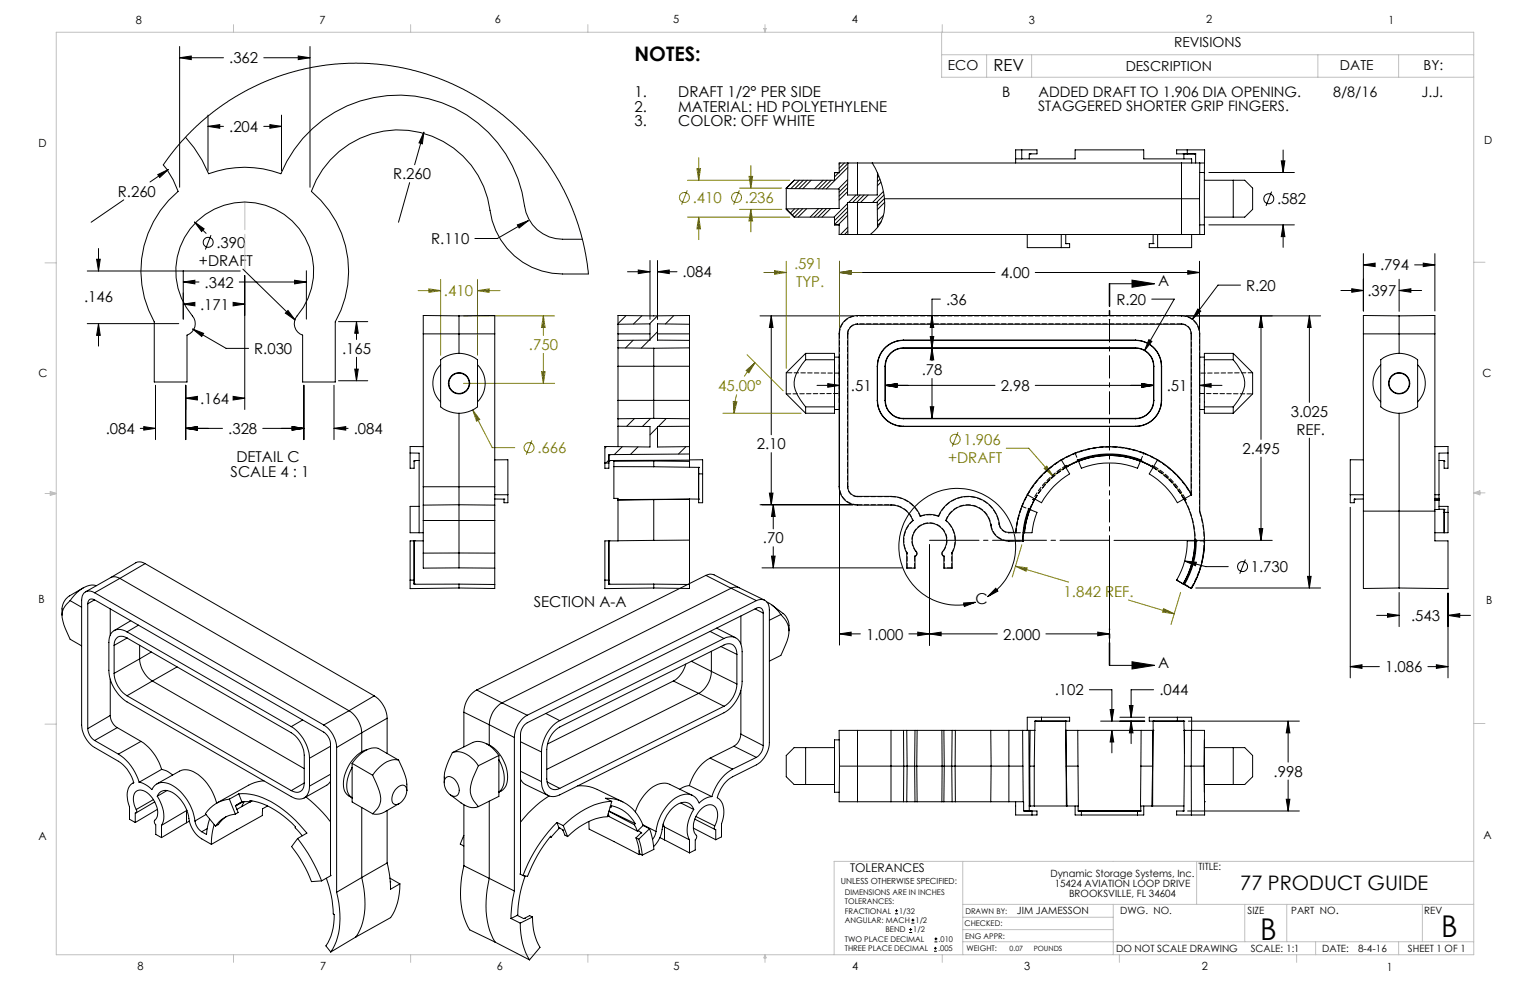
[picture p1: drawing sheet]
<svg xmlns="http://www.w3.org/2000/svg" width="432mm" height="279mm" viewBox="0 0 432 279" stroke-linecap="round" stroke-linejoin="round" font-family="sans-serif">
<g fill="none" stroke="#808000" stroke-width=".28">
<path d="M194 53.7l-1.6 4M194 50.9h28.9M196.7 47.6h1l-.5 3.3zM197.2 44.5v6.4M208.7 53.7l-1.7 4M208.7 53.1h11.9M208.7 59.1h11.9M211.4 49.8h1l-.5 3.3zM211.9 59.1l.5 3.3h-1zM211.9 46.7v6.4M211.9 59.1v6.3M124.4 78.8v21.5"/>
<path d="M134.8 78.8v21.5M194 61.3h28.9M197.2 61.3l.5 3.3h-1zM197.2 61.3v6.3M215.5 76.9h6.4M218.6 76.4l3.3 .5-3.3 .5zM221.9 73.7v30.2M236.9 76.9l3.3-.5v1zM236.9 73.7v19.3M236.9 76.9h6.4M118 82h6.4M121 81.5l3.4 .5-3.4 .5z"/>
<path d="M130.8 89.1h25.7M134.8 82l3.2-.5v1zM134.8 82h6.3M153.4 89.1l.4 3.3h-1zM153.4 89.1v5.6M153.4 99.7v8.5M130.8 108.2h25.7M133.4 115.7l2 2.7-.9 .5zM133.4 115.7l5.5 10.6h6.4M152.8 104.9h1l-.4 3.3zM204 116.6h22.1M206.9 113.3l1.1 .1-.8 3.2z"/>
<path d="M207.9 111.3l-.5 2.6-.2 2.7M210.6 104.6l2.5-2.2-1.8 2.8zM210.9 100.1l10.1 10.2M213.1 102.4l-1.6 1.8-1.5 2.1M150.1 124.3l-1.6 4M270.4 122l-1.7 4M284 126.5h6.3l6.9 7.9M294.7 132.2l.7-.6 1.8 2.8zM295 136.6a24.2 24.2 0 0 1 38.7 3.4M286.6 159.8l3.3 .5-.3 .9zM286.6 159.8l15 4.5M288.4 153.7l-2.7 9.1"/>
<path d="M318.5 169.3l12.9 3.9M328.4 171.8l3 1.4-3.3-.4zM333.2 167.2l-2.7 9"/>
<circle cx="193.1" cy="55.7" r="1.41"/>
<circle cx="207.9" cy="55.7" r="1.41"/>
<circle cx="149.3" cy="126.3" r="1.4"/>
<circle cx="269.6" cy="124" r="1.4"/>
</g>
<g fill="none" stroke="#000" stroke-width=".28">
<path d="M50.7 16.3l3.3-.5v1zM50.7 13.1v39.7M50.7 16.3h12.4M74.4 16.3h13.1M84.2 15.8l3.3 .5-3.3 .5zM87.5 13.1v39.7M58.7 35.7l3.3-.5v1zM58.7 32.5v15.7M58.7 35.7h4.4M74.4 35.7h5M76.2 35.2l3.2 .5-3.2 .5zM79.4 32.5v15.7"/>
<path d="M119.6 37.3l-.4 3.3-.9-.3zM119.6 37.3l-2.6 9.2M34.9 56.4l-9.2 6.3M44.5 49.3l3-1.5-2.4 2.3zM47.5 47.8l-5.2 3.6M115.6 51.5l-3.1 11.2M341.2 48.7h24.1M358.9 54.1l-1.6 4M361.6 45.4h1l-.5 3.3zM362.1 42.3v6.4M24.6 76.5h43.2M27.3 73.2h1l-.5 3.3z"/>
<path d="M27.8 70.1v6.4M51.7 79.6l3.3-.5v1zM51.7 76.4v13.7M51.7 79.6h4.5M54.9 62.7l2.7 1.9-.7 .7zM54.9 62.7l3.3 3.2M59.5 66.4l-1.5 4M67.5 79.6h19M68.5 76l14.8 14.3M69.1 77.8v37.8M83.1 79.1l3.4 .5-3.4 .5zM86.5 76.4v13.7"/>
<path d="M146 63.5l3.1-1.2-2.6 2zM149.1 62.3l-8.7 5h-6.4M177.1 76.7h6.3M180.1 76.2l3.3 .5-3.3 .5zM183.4 73.5v16.6M185.6 76.7l3.3-.5v1zM185.6 73.5v16.6M185.6 76.7h5.5M236.9 76.9l3.3-.5v1zM236.9 73.7v19.3M236.9 76.9h43.9M292.2 76.9h46.3"/>
<path d="M319.5 79.1l6.3 1-6.3 1zM335.2 76.4l3.3 .5-3.3 .5zM338.5 73.7v19.3M341.2 63.5h24.1M362.1 63.5l.5 3.3h-1zM362.1 63.5v6.3M384.8 74.8l3.3-.5v.9zM384.8 71.6v16.2M384.8 74.8h3.1M394.9 78.8v9.1M399.2 74.8h5.8M401.7 74.3l3.3 .5-3.3 .4z"/>
<path d="M405 71.6v16.2M24.6 91.3h25.8M27.8 91.3l.5 3.4h-1zM27.8 91.3v6.4M51.7 85.8l3.3-.5v1zM51.7 85.8h3.2M54.4 92.9l3.1 1.2-.6 .9zM54.4 92.9l9.4 5.4h6.4M65.8 85.3l3.3 .5-3.3 .5zM66.2 85.8h2.9M80.5 88.4l.8-.8 2 2.7zM95.5 90.8h8.3"/>
<path d="M100.6 90.8l.5 3.3h-1zM100.6 90.8v5M214.5 89.1h26.2M217.7 89.1l.5 3.3h-1.1zM217.7 89.1v33.6M262.5 95h1l-.5 3.3zM263 98.3l.5 3.3h-1zM263 89.1l.5 3.3h-1zM265.4 84.4h-2.4v17.4M313.1 80.1h12.7M324.2 95.8l.9 .5-2.1 2.7zM325 84.4h6.4l-8.4 14.6"/>
<path d="M334.7 89.1h38M338.1 87.2l.8 .6-2.4 2.3zM350.1 80.5h-6.4l-7.2 9.6M355.9 89.1l.5 3.3h-1zM355.9 89.1v34.9M369.5 89.1l.5 3.3h-1zM369.5 89.1v24.5M378.4 82h6.4M381.5 81.5l3.3 .5-3.3 .5zM394.9 82l3.3-.5v1zM394.9 82h6.3M43.9 108.7v15.4"/>
<path d="M52.4 112.4l3.3-.5v1zM52.4 108.7v15.4M52.4 112.4h2.5M65.8 111.9l3.3 .5-3.3 .5zM66.2 112.4h2.9M85.8 108.7v15.4M94.3 108.7v15.4M95.5 107.5h8.3M100.1 104.2h1l-.5 3.3zM100.6 100.8v6.7M230.6 108.8h6.3M233.6 108.3l3.3 .5-3.3 .5z"/>
<path d="M236.9 102.1v80M249.9 108.8l3.3-.5v1zM249.9 108.8h30.9M262.5 114.8h1l-.5 3.3zM263 106.8v11.3M292.2 108.8h33.3M322.3 108.3l3.2 .5-3.2 .5zM338.5 108.8l3.3-.5v1zM338.5 102.1v9.8M338.5 108.8h6.4M39.6 120.9h4.3M40.6 120.4l3.3 .5-3.3 .5z"/>
<path d="M52.4 120.9l3.3-.5v1zM52.4 120.9h10.4M74.2 120.9h11.6M82.4 120.4l3.4 .5-3.4 .5zM94.3 120.9l3.3-.5v1zM94.3 120.9h3.9M217.1 139.2h1.1l-.5 3.3zM217.7 127.7v14.8M355.9 129v23.5M369.5 123.6v42.3M214.5 142.5h26.2M217.7 157h1.1l-.6 3.3z"/>
<path d="M218.2 142.5l.6 3.3h-1.1zM218.2 142.5v6.8M218.2 154.3v6M262.3 153.8v28.3M313.1 153.9v28.2M314.4 152.5h44.7M334.3 158.3l3.3 .4-.2 1zM334.3 158.3l6 1.6h6.3M351.5 157.9l-1.6 4M355.4 149.2h1l-.5 3.3zM381.1 143.2v48.1M215.1 160.3h39.6"/>
<path d="M236.9 178.9l3.3-.5v1zM236.9 178.9h5.9M256.5 178.9h25M259 178.4l3.3 .5-3.3 .5zM262.3 178.9l3.3-.5v1zM272 170.2l3.3-.2-3.1 1.2zM278.7 168.4a16.5 16.5 0 0 0 .6-27.9 16.5 16.5 0 0 0-25.4 11.5 16.5 16.5 0 0 0 21.4 18M281 166l.6 .8-2.9 1.6zM295.2 178.9h17.9M309.8 178.4l3.3 .5-3.3 .5zM337.5 165.9h35.2M369 162.7h1l-.5 3.2z"/>
<path d="M388.5 173.7h6.4M391.6 173.2l3.3 .5-3.3 .5zM394.9 167.2v9.6M408.7 173.7l3.3-.5v1zM408.7 167.4v23.9M408.7 173.7h6.3M307.4 194.7h6.4v8.8M313.1 187.8h12.7M318.7 199.1h1.1l-.6 3.3zM319.5 186.8l6.3 1-6.3 1zM325.6 194.7h-6.4v7.7M381.1 188.1l3.3-.5v1z"/>
<path d="M381.1 188.1h8.2M403 188.1h5.7M405.4 187.6l3.3 .5-3.3 .5zM310.6 203.5h12.5M313.3 200.2h1l-.5 3.3zM313.8 206.1l.5 3.3h-1zM313.8 206.1v6.4M316.1 202.4h7M319.2 203.5l.6 3.3h-1.1zM319.2 203.5v6.4M335.4 203.5h31.3M363.5 203.5l.5 3.3h-1z"/>
<path d="M363.5 203.5v11.6M335.2 228.9h31.5M363 225.6h1l-.5 3.3zM363.5 220.1v8.8M252.6 257.9h.8M252.6 257h.8M253 256.6v.9M257.2 259.7h.9M257.6 259.3v.8M256.6 263.2h.8M256.6 262.3h.8M257 261.9v.8"/>
<path d="M257.2 260.5h.9M263.6 268.5h.8M263.6 267.6h.8M263.7 265.8h.8M263.7 265h.8M264 267.2v.8M264.1 264.5v.9"/>
<circle cx="358.1" cy="56.1" r="1.4"/>
<circle cx="58.8" cy="68.4" r="1.41"/>
<circle cx="350.7" cy="159.9" r="1.41"/>
</g>
<path d="M313.1 80v10.3M313.1 80v107.8M313.2 80v10.3M313.1 187.8v-10.3M313.2 187.8v-10.3" fill="none" stroke="#000" stroke-width=".28" stroke-dasharray="6.3 1.3 1.3 1.3"/>
<path d="M262.3 152.5h50.8" fill="none" stroke="#000" stroke-width=".28" stroke-dasharray="15.2 1.3 1.3 1.3" stroke-dashoffset="1.3"/>
<path d="M69.1 76.5v-19.5" fill="none" stroke="#c0c0c0" stroke-width=".28" stroke-dasharray="15.2 1.3 1.3 1.3" stroke-dashoffset="7.4"/>
<g fill="none" stroke="#c0c0c0" stroke-width=".28">
<path d="M15.9 9.1h400v260.4h-400zM65.9 6.9v2.2M115.9 6.9v2.2M165.9 6.9v2.2M215.6 8h.6l-.3 1.1zM215.7 8l.2 1.1M215.9 6.9v2.2M216 8l-.1 1.1M265.7 9.1v12.7h150.2M265.7 15.5h150.2M265.9 6.9v2.2M278.4 15.5v6.3"/>
<path d="M291.1 15.5v6.3M371.9 15.5v6.3M394.7 15.5v6.3M12.7 74.2h3.2M415.9 74h3.2M12.7 139.3h3.2M14.2 139.1l1.7 .2M14.2 138.7l1.7 .6-1.7 .5zM15.9 139.3l-1.7 .3M415.9 139.1h3.2M415.9 139.1l1.8-.6v1.2zM415.9 139.1l1.8 .2"/>
<path d="M417.7 138.9l-1.8 .2M12.7 204.4h3.2M415.9 204.2h3.2M271.7 255.2h144.2M271.7 243.1v26.4M271.7 258.9h42.5M314.2 255.2v14.3M337.7 243.1v12.1M351.3 255.2v10.6M363.1 255.2v10.6M401.4 255.2v10.6M415.9 243.1h-180.5v26.4"/>
<path d="M65.9 269.5v2.1M115.9 269.5v2.1M165.9 269.5v2.1M215.9 269.5v2.1M215.9 269.5l.3 .8h-.6zM265.9 269.5v2.1M271.7 265.8h144.2M271.7 262.4h42.5M315.9 269.5v2.1M365.9 269.5v2.1M371.3 265.8v3.7M394.7 265.8v3.7"/>
</g>
<g fill="#000">
<path d="M236.9 76.9l3.3-.5v1zM335.2 76.4l3.3 .5-3.3 .5zM217.7 89.1l.5 3.3h-1.1zM217.1 139.2h1.1l-.5 3.3zM263 98.3l.5 3.3h-1zM262.5 114.8h1l-.5 3.3zM249.9 108.8l3.3-.5v1zM322.3 108.3l3.2 .5-3.2 .5zM217.7 157h1.1l-.6 3.3zM218.2 142.5l.6 3.3h-1.1zM259 178.4l3.3 .5-3.3 .5zM236.9 178.9l3.3-.5v1zM249.9 108.8l3.3-.5v1zM233.6 108.3l3.3 .5-3.3 .5zM322.3 108.3l3.2 .5-3.2 .5zM338.5 108.8l3.3-.5v1zM338.1 87.2l-1.6 2.9 2.4-2.3zM262.5 95h1l-.5 3.3zM263 89.1l.5 3.3h-1zM369 162.7h1l-.5 3.2zM369.5 89.1l.5 3.3h-1zM324.2 95.8l-1.2 3.2 2.1-2.7zM334.3 158.3l3.1 1.4 .2-1zM262.3 178.9l3.3-.5v1zM309.8 178.4l3.3 .5-3.3 .5zM381.5 81.5l3.3 .5-3.3 .5zM394.9 82l3.3-.5v1zM384.8 74.8l3.3-.5v.9zM401.7 74.3l3.3 .5-3.3 .4zM381.1 188.1l3.3-.5v1zM405.4 187.6l3.3 .5-3.3 .5zM391.6 173.2l3.3 .5-3.3 .5zM408.7 173.7l3.3-.5v1zM361.6 45.4h1l-.5 3.3zM362.1 63.5l.5 3.3h-1zM363.5 203.5l.5 3.3h-1zM363 225.6h1l-.5 3.3zM319.2 203.5l.6 3.3h-1.1zM318.7 199.1h1.1l-.6 3.3zM313.3 200.2h1l-.5 3.3zM313.8 206.1l.5 3.3h-1zM52.4 120.9l3.3-.5v1zM82.4 120.4l3.4 .5-3.4 .5zM27.3 73.2h1l-.5 3.3zM27.8 91.3l.5 3.4h-1zM100.1 104.2h1l-.5 3.3zM100.6 90.8l.5 3.3h-1zM54.4 92.9l2.5 2.1 .6-.9zM51.7 79.6l3.3-.5v1zM83.1 79.1l3.4 .5-3.4 .5zM52.4 120.9l3.3-.5v1zM40.6 120.4l3.3 .5-3.3 .5zM82.4 120.4l3.4 .5-3.4 .5zM94.3 120.9l3.3-.5v1zM119.6 37.3l-1.3 3 .9 .3zM44.5 49.3l.6 .8 2.4-2.3zM76.2 35.2l3.2 .5-3.2 .5zM58.7 35.7l3.3-.5v1zM84.2 15.8l3.3 .5-3.3 .5zM50.7 16.3l3.3-.5v1zM146 63.5l.5 .8 2.6-2zM80.5 88.4l2.8 1.9-2-2.7zM54.9 62.7l2 2.6 .7-.7zM180.1 76.2l3.3 .5-3.3 .5zM185.6 76.7l3.3-.5v1z"/>
<path d="M355.4 149.2h1l-.5 3.3zM355.9 89.1l.5 3.3h-1zM65.8 111.9l3.3 .5-3.3 .5zM52.4 112.4l3.3-.5v1zM51.7 85.8l3.3-.5v1zM65.8 85.3l3.3 .5-3.3 .5z"/>
<path d="M281 166l.6 .8-2.9 1.6zM272 170.2l3.3-.2-3.1 1.2zM319.5 79.1l6.3 1-6.3 1zM319.5 186.8l6.3 1-6.3 1z"/>
</g>
<path d="M218.6 76.4l3.3 .5-3.3 .5zM236.9 76.9l3.3-.5v1zM210.6 104.6l2.5-2.2-1.8 2.8zM206.9 113.3l1.1 .1-.8 3.2zM294.7 132.2l2.5 2.2-1.8-2.8zM286.6 159.8l3.3 .5-.3 .9zM328.4 171.8l3 1.4-3.3-.4zM152.8 104.9h1l-.4 3.3zM153.4 89.1l.4 3.3h-1zM134.8 82l3.2-.5v1zM121 81.5l3.4 .5-3.4 .5zM133.4 115.7l1.1 3.2 .9-.5zM211.4 49.8h1l-.5 3.3zM211.9 59.1l.5 3.3h-1zM196.7 47.6h1l-.5 3.3zM197.2 61.3l.5 3.3h-1z" fill="#808000"/>
<g fill="none" stroke="#000" stroke-width=".28">
<path d="M52.4 38.7l2.4 3 2.2 3.5 1.9 3.8a29.2 29.2 0 0 1 20.4 0 35.9 35.9 0 0 1 37.8-21.9 35.9 35.9 0 0 1 30.9 31 10.8 10.8 0 0 0 10.8 9.4h5.6M54.3 36.7l4.6-4.1 3.1-2.4 3.2-2.2 4.8-2.7 3.8-1.8 4.2-1.7 4-1.3 4.7-1.2 5.2-.9 3.8-.4 4.9-.2 5.5 .3 4.2 .5 5.8 1.1 4 1.1 4.6 1.6 6.2 2.9 4.8 2.7 4.5 3.2 4.5 3.7 3.7 3.6 3.3 3.7 2.9 3.9 3.3 5.2 3 6.1 2.4 6.4 1.8 6.8 1 6.7h-7.3l-3-.2a20.7 20.7 0 0 1-17.5-17.8 26.1 26.1 0 0 0-23.1-22.5 26.1 26.1 0 0 0-27.3 17.2 29.3 29.3 0 0 1 6.7 36.8v17h-9.2v-13.2l-.8-.4a3.4 3.4 0 0 1-.7-5.1 19.5 19.5 0 0 0-1.7-26.9 19.5 19.5 0 0 0-27 .6 19.5 19.5 0 0 0-.4 27 3.4 3.4 0 0 1-2 4.8v13.2h-9.3v-17l-1.6-3.3a29.3 29.3 0 0 1 8.4-33.5l-1.4-3.3-1.9-3-.9-1.2 3.5-4.6zM221.9 53.2l14.9 .1v5.5l-14.9 .1M221.9 58.9l2.2 2.4M221.9 53.2v5.7M221.9 58.9l2.3 2.4h11.3v2.2h1.4M224.2 50.9l-2.3 2.3M224.2 58.9l-1.1 1.2M225.4 58.9l-1.8 1.8M225.6 50.9l-2.4 2.3M226.5 58.9l-2.3 2.4M226.7 50.9l-2.4 2.3"/>
<path d="M227.6 58.9l-2.4 2.4M227.8 50.9l-2.3 2.3M228.9 50.9l-2.3 2.4M231 58.9l-2.4 2.4M232.2 58.9l-2.5 2.4M232.3 50.9l-2.4 2.4M233.3 58.8l-2.4 2.5M233.4 50.9l-2.4 2.4M234.4 58.8l-2.4 2.5M234.6 50.9l-2.5 2.4M235.5 48.8v2.1h-11.3M235.5 48.8h.1"/>
<path d="M236.7 48.8l-1.2 1.1M236.9 48.7l-1.4 .1M237.2 46l-.4 .4M238.3 46l-1.5 1.5M239.2 57.5l-3.8 3.8M239.2 50.7l-2.6 2.6M239.2 51.8l-2.4 2.4M239.2 58.6l-3.7 3.7M239.2 53l-2.4 2.4M239.2 59.7l-3.7 3.7h1.4l-.1 2.8h2.5M239.2 54.1l-2.4 2.3M239.3 47.3l-6.1 6"/>
<path d="M239.3 46h2.7M239.3 46.1l-2.4 2.5M239.3 46h-2.5l.1 2.8h-1.4M239.3 46l-.1 9h8.4v-6.2M241.6 55l-2.1 2.2M242 46h91.4M242 46v9M242 57.2v9M242.7 55l-2.1 2.2M243.9 55l-2.1 2.2M245 55l-2.1 2.2M246.2 46a25.3 25.3 0 0 1 3.4 10.1"/>
<path d="M247.7 48.9l-.1 .1M248 49.7l-.4 .4M248.4 50.6l-.8 .7M248.6 51.4l-1 1M249.3 54l-3.1 3.2M249.5 55l-2.1 2.2M249.6 56.1h88.9M249.6 56.1a10.3 10.3 0 0 1-4 10.1M249.6 56l-2 2M249.7 57.1l-2.1 2.1M286.6 44.8h1.8M288.4 44.8h15v-2.5h19.4v2.5h13.5v1.2"/>
<path d="M288.4 42.3h-1.8v3.7M288.4 42.3h4.3v1.1h-2.2v1.4M288.4 42.3v2.5M290.7 43.4h.1M333.4 46h5.2M333.4 46v20.2M333.9 43.4h3.3M334.1 43.4v1.4M335.1 42.3h-3v1.1h3M335.1 42.3h4.9l-.1 3.7M335.1 43.4h2.3v2.6M335.1 42.3v1.1"/>
<path d="M337.2 43.4h.1M338.5 56.1l.1 10.1M338.6 48.7h1.3v2.2M338.6 46h1.3M338.6 46l-.1 10.1M339.9 50.9v10.4M339.9 50.9h8.2M339.9 46v2.8M348.1 50.9h3.2l2.2 2.2v6l-2.2 2.2h-3.2M348.1 50.9v10.4M239.2 60.8l-2.6 2.6M239.3 64.1l-2.1 2.1"/>
<path d="M239.3 65.2l-1 1M239.3 66.2h2.7M242 66.2h91.4M247.6 64.2v-7h-8.4l.1 9M248.7 62.5l-1.1 1.1M249.3 60.8l-1.7 1.7M289.9 66.2v3.7h9.6M299.5 66.2v3.7M300.8 68.8h.1M300.8 68.8h1.1v1.1h-2.4M300.8 66.2v2.6M325.4 68.8h.1"/>
<path d="M325.4 68.8h-1.1v1.1h2.4M325.4 66.2v2.6M326.7 66.2v3.7M333.4 66.2h5.2M336.3 66.2v3.7h-9.6M339.9 61.3v2.2h-1.3M339.9 63.4v2.8h-1.3M339.9 61.3h8.2M119.5 94.2h20.1M119.5 94.2v43.2M129.5 89.1v10.6M129.5 89.1l-10-.1v5.2"/>
<path d="M129.5 89.1l10.1-.1v5.2M139.6 94.2v43.2M174.4 98.2v5.2M174.4 91.5v2.7M174.4 94.2h9M174.4 91.5v-2.5h20.2v2.5M174.4 91.5l9-.1v4.6l-9 .1M174.4 94.2v4M174.4 98.2l10.1 .1M176.7 89.1l-2.3 2.2M178.7 96l-2.2 2.2M181.2 89.1l-2.4 2.3"/>
<path d="M183.2 96l-2.2 2.2M184.5 98.3v19.8M185.6 94.2h9M185.6 93.6l-2.2 2.2M185.6 89.1l-2.3 2.3M190.1 89.1l-2.3 2.3M194.6 98.2v5.2M194.6 91.5v2.7M194.6 94.2v4M194.6 98.1l-.1 .1M194.6 91.5l-9-.1v4.6l9 .1M194.6 98.2l-10.1 .1"/>
<path d="M227.4 99.7v1.8M227.4 99.7l-5.5 5.5v6l5.5 5.4M227.4 99.7h8.1v1.8M255 98.3a5.1 5.1 0 0 0-5.1 5.1M255 98.2a5.2 5.2 0 0 0-5.2 5.2M255 96a7.4 7.4 0 0 0-7.4 7.4M255 96.1a7.3 7.3 0 0 0-7.4 7.3M255 96v.1M255 98.2v.1M255 98.3h65.5M255 98.2h65.5M255 96h65.5"/>
<path d="M255 96.1h65.5M320.5 98.2a5.2 5.2 0 0 1 5.1 5.2M320.5 96.1a7.3 7.3 0 0 1 7.3 7.3M320.5 96a7.4 7.4 0 0 1 7.3 7.4M320.5 98.3a5.1 5.1 0 0 1 5 5.1M320.5 96v.1M320.5 98.2v.1M348.1 99.7v1.8M348.1 99.7l5.4 5.5v6l-5.4 5.4M348.1 99.7h-8.2v1.8M384.8 94.2h20.2M384.8 94.2v50.1"/>
<path d="M394.9 89.1v10.6M394.9 89.1l10.1-.1v5.2M394.9 89.1l-10.1-.1v5.2M405 94.2v50.1M124.4 101.5a8.4 8.4 0 0 1 10.4 0v13.3a8.4 8.4 0 0 1-10.4 0zM124.4 102.9a7.3 7.3 0 0 0 0 10.5M129.5 116.6v25.9M134.8 102.9a7.4 7.4 0 0 1 0 10.5M174.4 113v5.2M174.4 103.4h20.2M174.4 113h20.2M174.4 103.4v9.6"/>
<path d="M174.4 118.2v7.8M174.5 118.2l-.1 .1M179 118.1l-2.1 2.2M183.6 118.1l-2.3 2.2M184.5 118.1l-10.1 .1M184.5 118.1l10.1 .1M188 118.1l-2.2 2.3M194.6 113v5.2M194.6 103.4v9.6M194.6 118.2v9.9M227.4 101.5a13.2 13.2 0 0 0-3.3 6.3 11.1 11.1 0 0 0 3.3 7M227.4 114.8v1.8"/>
<path d="M227.4 114.8h8.1M227.4 101.5h8.1M235.5 101.5v13.3M235.5 114.8v1.8h-8.1M235.5 100.8h1.3M235.5 115.6h1.3M247.6 113a7.4 7.4 0 0 0 7.4 7.4M247.6 103.4h.1M247.6 113h.1M247.6 103.4v9.6M247.6 113a7.3 7.3 0 0 0 7.4 7.3M249.8 113a5.2 5.2 0 0 0 5.2 5.2"/>
<path d="M249.8 103.4h.1M249.8 113h.1M249.8 103.4v9.6M249.9 113a5.1 5.1 0 0 0 5.1 5.1M249.9 103.4v9.6M255 118.2h65.5M255 118.1v.1M255 118.1h65.5M320.5 118.1v.1M325.5 113a5.1 5.1 0 0 1-5 5.1M325.5 103.4h.1M325.5 113h.1"/>
<path d="M325.5 103.4v9.6M325.6 113a5.2 5.2 0 0 1-5.1 5.2M325.6 103.4v9.6M327.8 113a7.3 7.3 0 0 1-7.3 7.3M327.8 103.4h.1M327.8 113h.1M327.8 103.4v9.6M327.8 113a7.4 7.4 0 0 1-7.3 7.4M338.6 100.8h1.3M338.6 115.6h1.3M339.9 101.5v13.3M339.9 114.8v1.8h8.2"/>
<path d="M339.9 114.8h8.2M339.9 101.5h8.2M348.1 101.5a13.2 13.2 0 0 1 3.2 6.3 11.1 11.1 0 0 1-3.2 7M348.1 114.8v1.8M389.7 101.5a8.4 8.4 0 0 1 10.4 0v13.3a8.4 8.4 0 0 1-10.4 0zM389.7 102.9a7.3 7.3 0 0 0 0 10.5M394.9 116.6v49.3M400.1 102.9a7.4 7.4 0 0 1 0 10.5M115.7 127.8l2.6 .1v15M115.7 127.8v4.4h1.2v-2.2h1.4M116.9 130.2h.1M119.5 137.4v5.2"/>
<path d="M119.5 126h-3.8v1.8M119.5 137.4h20.1M139.6 137.4v5.2M139.6 129.8h3.7v9.8M139.6 139.6h3.7M143.3 139.6v2.3h-1.1v-1M170.7 130.7v1.5h1.1v-1.5M170.7 130.7h1.1M171.1 126l-.4 .5M171.8 128.5h.1M171.8 130.2h.1M171.8 128.5v1.7"/>
<path d="M171.8 130h1.4M171.8 129.8l-.8 .9M173.2 130h.1M173.2 130.2v1.5M173.2 131.7v9h1.2v.3M173.2 131.7h11.3M173.2 130v.2M174.4 120.3l9 .1v5.8l-12.7-.2v4.7M175.6 126.1l-2.2 2.2M180.1 126.1l-2.2 2.2M184.5 130.1v1.6M184.5 130.1l-11.3 .1"/>
<path d="M184.5 130.1l10.1 .1M184.5 131.7l12.7 .2M185.6 120.6l-2.2 2.1M193.6 126.1l-2.1 2M194.6 128.1v1.8M194.6 130.2v1.7M194.6 129.9v.3M194.6 120.3l-9 .1v5.8l9-.2M194.6 128.1l-22.8 .2v2.4M194.6 129.9l-21.4 .1M194.6 129.8h3.7v3.9M197.2 131.9h.1"/>
<path d="M197.2 133.7v8.2h1.1v-8.2M197.2 131.9v9M197.2 133.7h1.1M197.2 131.9v1.8M255 120.3v.1M255 120.3h65.5M255 120.4h65.5M299.5 129.8l2.4 3.9a22 22 0 0 0-8 8.2l-4-2.3M299.5 129.8a26.1 26.1 0 0 0-9.6 9.8M299.5 129.8a26.7 26.7 0 0 1 27.2 0M300.8 131.9h.1M301.1 131.7h.1"/>
<path d="M304 129.9a24.5 24.5 0 0 1 18.2 0M304 129.9l.2 .3M304 129.9l.3 .1M304.2 130.2l-3.4 1.7M304.3 130h.1M304.3 130a24.7 24.7 0 0 1 17.6 0M304.3 130v.2M304.3 130.2l-3.2 1.5M304.3 130.2h-.1M304.4 130.2a24.1 24.1 0 0 1 17.4 0M304.4 130.2l.8 2a21.9 21.9 0 0 1 15.8 0l.8-2M320.5 120.3v.1"/>
<path d="M321.9 130.2l3.2 1.5M321.9 130.2h.2M321.9 130h.1M321.9 130v.2M321.9 130l-.1 .2M322.1 130.2l3.3 1.7M322.2 129.9l-.1 .3M322.2 129.9l-.3 .1M325.1 131.7h.1M325.4 131.9h.1M326.7 129.8a26.1 26.1 0 0 1 9.6 9.8l-4 2.3a22 22 0 0 0-8-8.2zM336.2 139.3v-45.1a2.71 2.71 0 0 0-2.8-2.7h-91.4a2.65 2.65 0 0 0-2.7 2.7v43.2a2.65 2.65 0 0 0 2.7 2.7h9.5a8.9 8.9 0 0 1 8.3 5.5 7.4 7.4 0 0 1 5.1 0 9 9 0 0 1 9.7-5.4 9 9 0 0 1 7.6 8.2l.4 .8 .8 .7a5.3 5.3 0 0 0 3.2 .3 27.4 27.4 0 0 1 3.3-10.6"/>
<path d="M381.1 139.6h3.7M381.1 139.6v2.3h1.1v-1M384.8 129.8h-3.7v9.8M405 126h3.7v1.8M405 139.6h1.1M406.1 139.6v1.6M407.6 130.2h.1M408.7 127.8l-2.6 .1v11.7M408.7 127.8v4.4h-1.1v-2.2h-1.5M41 159.1a2.54 2.54 0 0 0-2.7-.3l-7 4.2M41 159.1l-7.2 4.1M41 159.1l64.6 37.3"/>
<path d="M116.9 152.6v11.1M116.9 152.6h.1M116.9 152.6v12.2M118.3 142.9v7.5M118.3 142.9h-2.6v7.5h3.8M119.5 142.6v4.3M119.5 146.9v9.2M119.5 152.6h-3.8v11.1M119.5 156.1v4.2h10M119.5 146.9h20.1M129.5 142.5v13.6M129.5 142.5l-10 .1"/>
<path d="M129.5 156.1v4.2M129.5 142.5l10.1 .1M129.5 156.1h-10M129.5 156.1h10.1M139.6 142.6v4.3M139.6 146.9v9.2M139.6 156.1v4.2M139.6 140.8l2.6 .1M142.2 140.9h.1M171.8 152.6v11.1M171.8 152.6h.1M171.8 152.6v12.2"/>
<path d="M174.4 152.6h-3.7v11.1M174.4 141.2v11.4M174.4 141v.2M184.5 141v11.5M184.5 141l-10.1 .2M184.5 152.5l-10.1 .1M194.6 140.8v.1M194.6 152.4v12.6M194.6 140.9v11.5M194.6 140.9h.1M194.6 140.9l-20.2 .1M194.6 140.8l2.6 .1"/>
<path d="M194.6 140.9l-10.1 .1M194.6 152.4l-10.1 .1M197.2 140.9h.1M288.8 152.7h-4.1a5.4 5.4 0 0 1-5.3-5.3 6.5 6.5 0 0 0-6-4.8 6.5 6.5 0 0 0-6.4 4.3 7.4 7.4 0 0 1 1.7 9.2v4.2h-2.3v-3.3a.82 .82 0 0 1-.4-1.3 4.9 4.9 0 0 0-.5-6.8 4.9 4.9 0 0 0-6.8 .3 4.9 4.9 0 0 0 .1 6.8v.5l-.6 .5v3.3h-2.3v-4.2a7.3 7.3 0 0 1 1.7-9.2 6.4 6.4 0 0 0-6.1-4.3h-9.5a5.2 5.2 0 0 1-5.2-5.2v-43.2a5.2 5.2 0 0 1 5.2-5.2h91.4a5.2 5.2 0 0 1 5.2 5.2v50.1a26.5 26.5 0 0 1-2.4 21.8M288.9 150.4l-.1 2.3M288.9 150.4h.1M290.4 143.5a24.1 24.1 0 0 0-1.8 9.2h.2M290.4 143.5l.3 .1M290.4 143.5l.1 .2M290.5 143.7h.1M290.5 143.7a25.3 25.3 0 0 0-1.6 6.7M290.5 143.7l.2 .1"/>
<path d="M290.7 143.8a22.4 22.4 0 0 0-1.6 6.6M290.7 143.8l2 .8a20.2 20.2 0 0 0-1.4 5.8h-2.4M290.7 143.8h.1M290.7 143.6v.2M291.9 141.2l-1.2 2.6M291.9 141.2h.1M292.1 140.8l-1.4 2.8M334.2 140.9a24.9 24.9 0 0 1 3 11.5M334.2 140.8v.1M337.2 152.6a24 24 0 0 1-3.3 12.2M337.2 152.6h.1M337.2 152.4h.4"/>
<path d="M337.2 152.6h.2M337.2 152.4v.2M337.4 152.6a24.5 24.5 0 0 1-3.3 12.3M337.4 152.6h.1M337.4 152.6h-2.3a21.5 21.5 0 0 1-3 11.1M337.6 152.4a24.4 24.4 0 0 1-3.3 12.6M337.6 152.4l-.2 .2M339.9 152.6a26.4 26.4 0 0 1-3.7 13.5M382.2 140.9h.1M384.8 144.3v21.8l10.1-.2M384.8 144.3h20.2M384.8 140.8l-2.6 .1"/>
<path d="M405 144.3v8.3h3.7v13.5l-13.8-.2M405 150.4h2.6M405 140.7h1.1M405 141h1.1M405 141.2h1.1M406.1 141.2v2.6h-1.1M406.1 142.9h2.6v1.7M406.1 143.7h1.5v.9M407.6 144.6v5.8M407.6 143.8h.1M407.6 143.8v6.6M407.6 144.6h1.1"/>
<path d="M408.7 144.6v5.8h-1.1M19.8 169.5a5.3 5.3 0 0 0-1.8 6.8l1.8 4.1 3.2 1.9M19.8 169.5l3.2 1.9M23.5 165.9l-3.9 2.3a4.6 4.6 0 0 0-2.1 3.6v1.8M24.8 170.4v35.2M26.7 169.3l-1.9 1.1M26.7 169.3l64.7 37.3a4.4 4.4 0 0 1 1.9 3.3l.1 37.2-2.6 1.5M26.7 169.3a1.18 1.18 0 0 0-1.4-.2 1.18 1.18 0 0 0-.5 1.3M26.7 167.3a2.24 2.24 0 0 0-2.6-.3 2.24 2.24 0 0 0-1.1 2.4v35.2a8.2 8.2 0 0 0 3.7 6.4l6.7 3.8a10.1 10.1 0 0 1 4.3 6.1M26.7 167.3l64.7 37.3M27.2 165.3a6.2 6.2 0 0 0-6.2 2.7l-1.2 1.5M27.2 165.3h.1"/>
<path d="M31.1 171.8v7.4M31.3 163a2.65 2.65 0 0 1 2.5 .2M31.3 163l-7.2 4M33.8 163.2l-7.1 4.1M33.8 163.2l64.7 37.4M35.8 178.3a3 3 0 0 0-4.9 1.7l-.2 9.2a11.3 11.3 0 0 0 5.1 8.9l46.4 26.7a3.1 3.1 0 0 0 3.6 .4 3.1 3.1 0 0 0 1.5-3.3M35.8 178.3l46.4 26.8M36.9 175.2l-4.7 2.8M39.1 176.4l-3.3 1.9M115.7 163.7v2.4l13.8-.2M115.7 163.7h1.2M116.9 164.8h.1"/>
<path d="M116.9 163.7v1.2h12.6M129.5 164.9v1M129.5 160.3h10.1M129.5 164.9l10.1 .1M139.6 160.3v4.7M139.6 165v1.1l-10.1-.2M170.7 163.7h1.1M170.7 163.7v2.4l13.8-.2M171.8 164.8h.1M171.8 163.7v1.2h12.7M184.5 164.9v1M184.5 164.9l10.1 .1"/>
<path d="M194.6 165v1.1l-10.1-.2M199.2 162.4a2.54 2.54 0 0 1 2.3-.2l7.1 3.7M199.2 162.4l7.1 3.6M199.2 162.4l-64.7 32.3M200.4 178.2l3.9 2M202.2 177.3l5.4 2.7M206.3 166l1.2-.3 1 .1 7.3 3.6M206.3 166l-64.6 32.4M206.3 166l7.2 3.5M209.1 173.8v7.9M213.1 171.8l2.3 1.2M213.5 169.5a2.47 2.47 0 0 1 2.7 .1 2.47 2.47 0 0 1 .9 2.6v37.3a7.7 7.7 0 0 1-3.6 6.4l-6.7 3.3a9.1 9.1 0 0 0-4.4 5.9 5.5 5.5 0 0 1 1.5 6.6l-.3 .8v3.7l-1.6 .8"/>
<path d="M213.5 169.5l-64.7 32.4M215.4 173a1.29 1.29 0 0 0-.5-1.3 1.29 1.29 0 0 0-1.4 0l-64.7 32.3a4.1 4.1 0 0 0-1.9 3.3l-.1 39.4 .8 .4M215.4 173v37.4M216.5 169.9l2 1.3 1.9 2.2M217.9 170.8l3.1 2.3a4.7 4.7 0 0 1 1.7 3.4v1.5M220.4 173.4a6.6 6.6 0 0 1 1.3 8.5l-1.3 3.1-3.3 1.6M220.4 173.4l-3.3 1.6M332.1 163.7h.1M332.1 163.7l4.1 2.4M333.9 164.8h.1M333.9 164.8l.2 .1M334.1 164.9l.2 .1"/>
<path d="M334.3 165l1.9 1.1M336.2 166.1h.1M31.1 191.7v10.2M32.2 190a8 8 0 0 0 3.6 6.4M32.2 182.1v7.9M35.8 180.1l46.4 26.7a8.2 8.2 0 0 1 3.7 6.3v7.9M35.8 180.1a2.2 2.2 0 0 0-2.5-.3 2.2 2.2 0 0 0-1.1 2.3M35.8 196.4l46.4 26.7M35.9 180.1l-3.7 2M39.4 185.9a8 8 0 0 0 3.6 6.3M39.4 182.1v3.8M39.4 185.9l-7.2 4.1"/>
<path d="M42.7 184l-3.3 1.9M43 192.2l-7.2 4.2M43 192.2l42.9 24.7M50 188.2l-7 4M105.6 196.4a8 8 0 0 1 3.7 6.3M105.6 196.4l-7.1 4.2M134.5 194.7a7.5 7.5 0 0 0-3.6 6.3M134.5 194.7l7.2 3.7M141.7 198.4a7.4 7.4 0 0 0-3.6 6.1M141.7 198.4l7.1 3.5M190 192.2l7.2 3.5M190 192.2l-35.5 17.8"/>
<path d="M193.5 187.4a7.7 7.7 0 0 1-3.5 4.8M195.1 186.6l5.7 2.9M197.2 195.7l7.1 3.6M197.2 195.7l-42.9 21.4M200.8 189.5a7.4 7.4 0 0 1-3.6 6.2M200.8 189.5l7.2 3.5M200.8 183.8v5.7M203.4 182.5l4.6 2.2M204.3 180.2a3.3 3.3 0 0 1 3.5-.1 3.3 3.3 0 0 1 1.6 3.1v9.1a10.7 10.7 0 0 1-5.1 8.9l-46.3 23.1a3.3 3.3 0 0 1-3.5 .1 3.3 3.3 0 0 1-1.6-3.1l-.1-.7M204.3 199.3l-46.3 23.2M204.3 180.2l-46.3 23.2M208 184.7a2.42 2.42 0 0 0-1-2.6 2.42 2.42 0 0 0-2.7-.1l-46.3 23.2a7.7 7.7 0 0 0-3.7 6.3v8.4a2.48 2.48 0 0 0 3.1 2.8l.6-.2"/>
<path d="M208 193a7.5 7.5 0 0 1-3.7 6.3M208 184.7v8.3M209.1 194.9v12.3M24.8 205.6a4.3 4.3 0 0 0 1.9 3.4M26.7 209l6.7 3.8M31.1 201.9a4.3 4.3 0 0 0 2 3.5M31.1 201.9l-6.3 3.7M33.1 205.4l6.7 3.8M33.1 205.4l-6.4 3.6M33.4 212.8a14.1 14.1 0 0 1 5.9 8M39.8 209.2a14.3 14.3 0 0 1 5.8 7.9M39.8 209.2l-6.4 3.6"/>
<path d="M45.6 217.1l1.4 .5 1.7 1.1M45.6 217.1l-6.3 3.7M82.2 205.1a11.3 11.3 0 0 1 5.1 8.9M85.4 203.2l-3.2 1.9M87.3 214v7.9M91.4 204.6a8 8 0 0 1 3.6 6.4M93.3 210.6l-6 3.4M93.3 218.5l-6 3.4M95 211v40.8M98.5 200.6a8 8 0 0 1 3.6 6.2M98.5 200.6l-7.1 4M99.4 215.4v10.9l5.8 3.4"/>
<path d="M99.4 215.4l5.8 3.4M102.1 212.2a11.2 11.2 0 0 0-5.1 10.4l.8 1.5 1.6 1.1a5.1 5.1 0 0 1-1.1-6.2l1.1-2.4M102.1 206.8l-7.1 4.2M102.1 206.8v5.4M103.7 211.5l-1.6 .7M105.2 218.8l1.4 3.3a5.5 5.5 0 0 1-1.4 7.6M109.3 202.7l-7.2 4.1M109.3 202.7v10M112.5 214.5l1.5 3.4 .7 2.2 .1 3M112.5 214.5a6.4 6.4 0 0 0-6.1 2.7l-1.2 1.6M112.5 214.5l-5.7-3.3a6.2 6.2 0 0 0-6.2 2.7l-1.2 1.5M125.8 219.5a1.98 1.98 0 0 1 2.9 1 3.2 3.2 0 0 1 .3 4 2.18 2.18 0 0 1-2.9-1.3 3.4 3.4 0 0 1-.3-3.7z"/>
<path d="M127.7 212.4l-1.5 3.4-.7 2.2-.1 2.9M127.7 212.4a5.7 5.7 0 0 1 6.1 2.2l1.2 1.5M127.7 212.4l5.7-2.9a5.5 5.5 0 0 1 6.2 2.2l1.2 1.5M130.9 201l7.2 3.5M130.9 201v9.8M135 216.1l-1.5 3.4a6.4 6.4 0 0 0 1.5 8.1M137.3 209.9l.8 .4M138.1 210.3a10.5 10.5 0 0 1 4.8 11.1l-.9 1.5-1.2 .7a6.1 6.1 0 0 0 1.1-6.7l-1.1-2.4M138.1 204.5l7.1 3.6M138.1 204.5v5.8M140.8 213.2l-5.8 2.9M140.8 213.2v11.6l-5.8 2.8"/>
<path d="M145.2 208.1v43.4M146.9 219.9l.8 1.1 .6 .4 6.5 3.1M146.9 209.3l5.9 2.9M146.9 217.7l5.9 2.9M148.8 201.9a7.5 7.5 0 0 0-3.6 6.2M152.8 212.2v8.4M154.1 201.4l3.9 2M158 203.4a10.6 10.6 0 0 0-5.2 8.8M200.4 214a12.7 12.7 0 0 0-5.8 7.7M200.4 214l6.4 3.1M206.8 217.1a12.9 12.9 0 0 0-5.9 7.7M207.1 210.6l-6.7 3.4"/>
<path d="M207.1 210.6l6.4 3.1M209.1 207.2a4.3 4.3 0 0 1-2 3.4M209.1 207.2l6.3 3.2M213.5 213.7l-6.7 3.4M215.4 210.4a4 4 0 0 1-1.9 3.3M227.4 211h-3.3l-2.2 2.2v6l2.2 2.2h3.3M227.4 211v10.4M227.4 211h8.1M235.5 211v10.4M236.9 208.8h-1.4v2.2M236.9 216.2h18.2M236.9 216.2l-.1 10.1h5.2"/>
<path d="M242 206.1h-5.2l.1 10.1M242 206.1v20.2M242 206.1h9.5M251.5 206.1h3.5M251.5 206.1v20.2M255 206.1h.9M255 206.1l.1 10.1M255.1 216.2h.9M255.1 216.2l-.1 10.1M255.9 206.1h2.3M255.9 206.1l.1 10.1M256 216.2h2.1"/>
<path d="M256 216.2l-.1 10.1M258.1 216.2h.6M258.1 216.2l.1 10.1M258.2 206.1h.6M258.2 206.1l-.1 10.1M258.7 216.2h7.2M258.7 216.2l.1 10.1M258.8 206.1h7M258.8 206.1l-.1 10.1M265.8 206.1h.6M265.8 206.1l.1 10.1M265.9 216.2h.6"/>
<path d="M265.9 216.2l-.1 10.1M266.4 206.1h2.3M266.4 206.1l.1 10.1M266.5 216.2h2.1M266.5 216.2l-.1 10.1M268.6 216.2h1M268.6 216.2l.1 10.1M268.7 206.1h.9M268.7 206.1l-.1 10.1M269.6 216.2h10.1M269.6 216.2v10.1M269.6 206.1h10"/>
<path d="M269.6 206.1v10.1M279.6 206.1h5.1M279.6 206.1l.1 10.1M279.7 216.2h9M279.7 216.2l-.1 10.1M284.7 206.1h3.9M284.7 206.1v20.2M288.6 206.1h1.8M288.6 206.1l.1 10.1M288.7 216.2l.1 10.1M290.4 206.1h.3M290.4 206.1l.1 21.4"/>
<path d="M290.6 216.2h1.3M290.6 216.2l.1 11.3M290.7 206.1h1.3M290.7 206.1l-.1 10.1M291.9 216.2v11.3M292 206.1l-.1 10.1M292.1 203.5h.1M292.1 203.5h8.7M292.1 203.5l-.1 2.6M292.1 203.5h1.8M293.9 202.4h8v1.1h-8M293.9 202.4h-4v3.7"/>
<path d="M293.9 202.4v1.1M300.8 203.5v2.6M300.8 203.5h.1M300.8 206.1h.1M300.8 206.1h3.4M300.8 206.1l.2 21.4M300.8 206.1l.1 10.1M300.9 216.2h3.3M300.9 216.2l.2 11.3M304.2 206.1h17.9M304.2 206.1v10.1M304.2 216.2l.1 11.3h-3.2"/>
<path d="M322 216.2h3.3M322 216.2l-.1 11.3h3.2M322.1 206.1h3.3M322.1 206.1l-.1 10.1M325.3 216.2l-.2 11.3M325.4 206.1h.1M325.4 206.1l-.1 21.4M325.4 206.1l-.1 10.1M325.4 203.5h8.7M325.4 203.5h.1M325.4 203.5v2.6M332.3 202.4h-8v1.1h8"/>
<path d="M332.3 202.4h4v3.7M332.3 203.5h1.8M332.3 202.4v1.1M334.1 203.5h.1M334.1 203.5l.1 2.6M334.2 206.1h.1M334.2 206.1h2M334.2 206.1l.1 6.3M334.3 216.2l-.2 12.7h-2v1.1h4.1M334.3 216.2h1.9M334.3 206.1v10.1M336.2 216.2h3.6"/>
<path d="M336.2 216.2v13.8M336.2 206.1h3.7l-.1 10.1M336.2 206.1v10.1M339.8 216.2l.2 13.8h-3.8M339.9 211v10.4M339.9 208.9v2.1M339.9 211h8.2M348.1 211h3.2l2.2 2.2v6l-2.2 2.2h-3.2M348.1 211v10.4M37.7 220.9a3.8 3.8 0 0 0-1.8 4.3l.6 2.5v3.5l1.7 .9M37.7 220.9l-.3 .2M38.5 228.5a4.6 4.6 0 0 1-.2-5.1 2.82 2.82 0 0 1 3.8 .8 6.9 6.9 0 0 1 2.1 6.6l-.2 .4a.93 .93 0 0 0 0 1.6v2.7l1.6 .9"/>
<path d="M38.5 228.5a.56 .56 0 0 1 .1 .5 .56 .56 0 0 1-.4 .4v2.7M39.3 220.8a6.8 6.8 0 0 1 3.6 2 3.6 3.6 0 0 1 5.3-1.4 14 14 0 0 1 6.8 10.3M43.3 225.7l-4.8 2.8M43.7 226.3l-5.3 3.1M44.3 221.2l6.4-3.6a4.8 4.8 0 0 1 5.2 1 14.9 14.9 0 0 1 5.2 8.1M44.4 224.7a2.69 2.69 0 0 1 4.2-1.1 11.1 11.1 0 0 1 5 8.7 8 8 0 0 0 3.3 4.4l2.8 1.6M44.4 224.7a8.7 8.7 0 0 1 1.5 7.7l-.3 .5M44.4 228.4l-6.2 3.7M45.6 232.9v3.5M47.1 223.1l-2.7 1.6M52.6 228.8l-7 4.1M52.6 228.8v3.4"/>
<path d="M52.6 232.2l-7 4.2M52.7 228.7l-.1 .1M53.4 231.7l-.8 .5M55 231.7a4.4 4.4 0 0 0 1.9 3M58.1 229.9l-3.1 1.8M58.5 233.9l-1.6 .8M59.2 231.1l-.6 2.3-.3 2.1-1.4-.8M60.4 232.7l-.6 2.8-.1 2.8M63.8 230.5l-2.2 2.2-.8 .5M64.7 225.5a9.3 9.3 0 0 0-6.7 4.2l2.8 3.5M64.7 225.5l1.7 4.3M66.4 229.8a7.7 7.7 0 0 0-5.6 3.4"/>
<path d="M66.4 227.4h.1M66.4 227.4l.8 1.9-.8 .5M67.4 224a19.2 19.2 0 0 1 13.7 5.4l2.3 2.1 3.2 3.6-2.6 1.5M67.4 224l-2.7 1.5M67.4 224l.9 2.3M68.2 227.6l-1.3 .8M68.3 226.3h.1M68.3 226.3l-1.8 1.1M68.3 226.3h2.4M68.4 226.3l-1.9 1.1M68.6 226.3l-2.1 1.2M68.9 226.2l-.7 1.4"/>
<path d="M70.6 226.3l-2.4 1.3M70.7 226.3l-.1-.3a22.5 22.5 0 0 1 13.6 8.6l1.1 1.3M71.1 226.1l-.4 .2M74.5 220.4l-1.6 .2-1.9 .6-9.9 5.5M75.5 227.5l-1.4 .7-.1 2-14.3 8.1M84 236.6a46.4 46.4 0 0 1 6.8 12M84 236.6l-1.7 2.3a38 38 0 0 1 5.6 9.9l2.9-.2M85.9 221a2.24 2.24 0 0 1-1.1 2.4 2.24 2.24 0 0 1-2.6-.3M85.9 221l-3.7 2.1M86.3 224.9a39.1 39.1 0 0 1 7 7M93.3 220.5l-1.1 1.1-6.4 3.6M102.1 227.9v19.7"/>
<path d="M109.3 228.7v14.9M111.6 222.8a1.94 1.94 0 0 1 2.9-.8 3.8 3.8 0 0 1-2.9 5 1.81 1.81 0 0 1-.8-2.7zM112.7 226.8l-4.2 2.4a4.3 4.3 0 0 1-3.3 .5M127.1 224.3l3 2.3a5 5 0 0 0 4.9 1M130.9 235.8l-1 2.4 1 .6M130.9 227.1v17.2M138.1 226.1v21.8M154.4 220.7l3.6 1.8M155 224.6a31.1 31.1 0 0 0-8.1 7.4M155.3 236.1l.2 .2M155.5 236.3l-.1-.3a40.4 40.4 0 0 0-6.5 11.3l-1.3-.2M157.2 232.1a41.9 41.9 0 0 0-9.6 15"/>
<path d="M157.2 232.1l1.8 .9M157.2 232.1l.6 1.5M157.8 233.6h.1M157.8 233.6v.2l-2.3 2.5M157.8 233.6l1.1 .7M158.9 234.3h.1M158.9 234.3l.5 1.4 .8 .4M159 233l1.2 3.1M163.1 221.8a10.1 10.1 0 0 1 5.5 1l7.2 3.5M166.2 231.8l.1 2.2 14.1 7.2M171.5 230.2l.4 .3M171.6 229.7l.3 .8"/>
<path d="M171.8 229l7.2 3.8M171.9 228.9l7.4 3.5M171.9 230.5l8 4.1M172.2 227.8h.3l.1-.4a9.9 9.9 0 0 1 6.7 5M172.6 226.2l-1.7-.9a10.9 10.9 0 0 1 10.6 7.7M172.6 226.2a21.1 21.1 0 0 0-13.6 6.8M172.6 226.2l-1.2 4.3a17.5 17.5 0 0 0-11.2 5.6M179 232.8l.9 1.8M179.3 232.4l-.3 .4M179.5 236.5l.6 2.1 .4 2.3 .8 .4M179.5 236.5l.8 .4M180 234.4h.1"/>
<path d="M180 234.4l-.1 .2M180 234.4l1 .5-1.5 1.6M180.3 236.9l.6 2.1 .4 2.3M180.9 235.1h.1M181.4 232.8l3.7 1.9M181.5 233l-1.5 1.4M181.5 233l1.8 .9M183.3 233.9a19.9 19.9 0 0 1 1.2 5.8l-3.2 1.6M183.3 233.9l-3 3M185.1 234.7l-.4 1.3-.6 .9M186.2 236.4l1.3 .6M187 233.2l.5 .2"/>
<path d="M187.1 232.6l.4 .8M187.5 233.4l7.1 3.6M187.5 237l7.1 3.7M187.5 233.4v3.6M192.2 226.6l3.6 1.9M194.6 221.7l-1.4 .3-1.4 .7M194.6 221.7l6.3 3.1M194.6 237v3.7M195.4 224.5l-6.4-3.1a5.5 5.5 0 0 0-6 1.7 13.7 13.7 0 0 0-3.7 6M195.7 233.7l6.3 3.3M195.8 228.5a8.8 8.8 0 0 0-1.2 8.5M195.8 228.5a2.96 2.96 0 0 0-4.8-1.3 11 11 0 0 0-4.4 8.2l-.9 2.1-1.2 1.4"/>
<path d="M196.1 231.2l5.7 2.9M196.4 230.4l5.3 2.7M200.9 224.8a5.7 5.7 0 0 0-3.6 1.8 3.9 3.9 0 0 0-6-1.8 13.2 13.2 0 0 0-6.2 9.9M201.7 233.1a.64 .64 0 0 0 .3 1v2.9M201.7 233.1a4.5 4.5 0 0 0-.2-5.7 3.1 3.1 0 0 0-3.9 1.2 5.8 5.8 0 0 0-1 7.5l-.4 .9v2.9l-1.6 .8M227.4 221.4h8.1M235.5 221.4v2.2h1.4M242 226.3h9.5M251.5 226.3h3.5M255 226.3h.9M255.9 226.3h2.3M258.2 226.3h.6"/>
<path d="M258.8 226.3h7M265.8 226.3h.6M266.4 226.3h2.3M268.7 226.3h.9M269.6 226.3h10M279.6 226.3h5.1M284.7 226.3h4.1M286.6 226.3v3.7h4.7M288.8 226.3l.1 2.6h2.4M289.1 228.9h.1M289.1 228.9h1.6M290.5 227.5h.1"/>
<path d="M290.5 227.5v1.4M290.5 227.5h.2M290.7 228.9h.1M290.7 227.5h1.2M291.3 228.9h1.4v1.1h-1.4M291.3 228.9v1.1M291.9 227.5h9.1M301 227.5h.1M303.4 227.5v2.5h1.8M304.3 227.5v1.4h.9M304.4 228.9h.1M304.4 228.9h17.4"/>
<path d="M305.2 230h15.8M305.2 228.9h15.8M305.2 228.9v1.1M321 228.9v1.1M321.8 228.9h.1M321.9 227.5v1.4h-.9M322.8 227.5v2.5h-1.8M325.1 227.5h.2M325.3 227.5h8.9M333.9 228.9h.1M339.9 221.4v2.1M339.9 221.4h8.2"/>
<path d="M339.9 226.3h.1M92.1 247.9a30.8 30.8 0 0 1 2 10l.2 .2a15.2 15.2 0 0 1-2.3 8.8l1.3 1.8M95 251.8a22.2 22.2 0 0 1-1.1 16l-.6 .9M102.1 247.6a22 22 0 0 1-1.1 15.9l-.6 .9M102.1 247.6l-7.1 4.2M109.3 243.6a28.1 28.1 0 0 1 .9 7.4l2.7-1.6M109.3 243.6l-7.2 4M110 247.8l2.9 1.6M110.1 248.8v.2M112.9 249.4a16.3 16.3 0 0 1-2.7 9.6l-9.8 5.4M130.9 244.3a24.2 24.2 0 0 0 1.7 18.1l7.1 3.5M130.9 244.3l7.2 3.6"/>
<path d="M138.1 247.9a25.3 25.3 0 0 0 1 17l.6 1M138.1 247.9l7.1 3.6M144.2 259.2l2.6 1.3M145.2 251.5a35 35 0 0 0-1 7.7M146 258.3h.1M146 258.3l-1.8 .9M146 258.3l2 .9M148 247.2l.2 .1M148 259.2h.1M148.2 247.3a38.8 38.8 0 0 0-2.2 11M150.3 258.8a16 16 0 0 0 2.1 8.6l-3 3.5M150.3 258.8l-.8-.4-1.5 .8"/>
<path d="M150.3 258.8l-3.5 1.7M180.4 240.1v1.1M180.7 241.1l-.3 .1M100.4 264.4l-7.1 4.3M139.7 265.9l9.7 5M146.8 260.5a19.3 19.3 0 0 0 2.6 10.4"/>
<circle cx="129.5" cy="108.2" r="3"/>
<circle cx="129.5" cy="108.2" r="2.87"/>
<circle cx="394.9" cy="108.2" r="2.99"/>
<circle cx="394.9" cy="108.2" r="2.88"/>
</g>
<g fill="none" stroke="#000" stroke-width=".28" stroke-dasharray="1.3 .6">
<path d="M236.8 94.2h.1M236.9 94.2v6.6M236.9 94.2a5.1 5.1 0 0 1 5.1-5.1M239.2 94.2a2.89 2.89 0 0 1 2.8-2.8M239.2 94.2v43.2M239.3 94.2h-.1M242 89.1v-.1M242 91.4v.1M255 98.2v.1M255 96.1v-.1M320.5 98.3v-.1M320.5 96v.1"/>
<path d="M333.4 91.5v-.1M333.4 89v.1M333.4 91.4a2.83 2.83 0 0 1 2.8 2.8M333.4 91.4h-91.4M333.4 89.1h-91.4M333.4 89.1a5.1 5.1 0 0 1 5.1 5.1M336.2 94.2h.1M338.5 94.2h.1M221.9 111.2l14.9-.1M236.8 115.6h.1M236.8 105.3l-14.9-.1M236.9 115.6v-14.8"/>
<path d="M236.9 115.6v21.8M236.9 100.8h-.1M247.6 103.4h.1M247.6 113h.1M249.8 113h.1M249.9 103.4h-.1M255 118.1v.1M320.5 118.2v-.1M325.5 113h.1M325.6 103.4h-.1M327.8 103.4h.1M327.8 113h.1"/>
<path d="M338.5 115.6v-14.8M338.5 100.8v-6.6M338.5 115.6h.1M338.6 100.8h-.1M338.6 111.1l14.9 .1M353.5 105.2l-14.9 .1M236.9 137.4h-.1M239.2 137.4h.1M255 120.4v-.1M300.8 131.9a24 24 0 0 0-8.7 9M300.9 131.7l-.1 .2M300.9 131.7l3.3-1.6"/>
<path d="M301 131.3l-.2 .6M301 131.3a24.8 24.8 0 0 0-9.5 9.7M301.1 131.7h-.2M301.1 131.7l-.1-.4M303.4 127.9a26.6 26.6 0 0 0-15 15M303.4 127.9v-.1M303.4 127.9l.9 2.1M320.5 120.3v.1M321.9 130l.9-2.1M322 130.1l3.3 1.6M322.8 127.8a26.8 26.8 0 0 0-19.4 0M322.8 127.8v.1"/>
<path d="M325.3 131.3l.1 .6M325.3 131.7h-.2M325.3 131.3l-.2 .4M325.4 131.9l-.1-.2M325.4 131.9a24 24 0 0 1 8.7 9M336.2 139.4v.3M336.2 139.4v-.1M336.2 139.4l.1 .2M336.2 139.7v-45.5M336.3 139.6a26.6 26.6 0 0 0-13.5-11.7M242 142.6v-.1M242 140.1v.1"/>
<path d="M242 140.2h9.5M242 140.2a2.83 2.83 0 0 1-2.8-2.8M242 142.5h9.5M242 142.5a5.1 5.1 0 0 1-5.1-5.1M251.5 142.6v-.1M251.5 140.1v.1M251.5 140.2a9 9 0 0 1 8.2 5.5M251.5 142.5a6.7 6.7 0 0 1 6.2 4.4M255.9 156.1h.1M257.6 146.9h.1M257.7 146.9a7.3 7.3 0 0 0-1.7 9.2M258.1 157a.76 .76 0 0 0 .5-1.3"/>
<path d="M258.2 157h-.1M258.6 155.7a4.9 4.9 0 0 1 .3-6.8 4.9 4.9 0 0 1 6.8 0 4.9 4.9 0 0 1 .4 6.8M258.6 155.7h.1M259.7 145.7a7.6 7.6 0 0 1 5.2 0M259.8 145.6l-.1 .1M264.9 145.6v.1M264.9 145.7a8.9 8.9 0 0 1 9.4-5.5 8.9 8.9 0 0 1 7.7 7.7M266 155.7h.1M266.4 157h.1M266.5 157a.76 .76 0 0 1-.4-1.3M266.9 146.9h.1M266.9 146.9a6.6 6.6 0 0 1 6.9-4.4 6.6 6.6 0 0 1 5.9 5.7"/>
<path d="M268.6 156.1a7.3 7.3 0 0 0-1.7-9.2M268.7 156.1h-.1M279.6 148.2h.1M279.7 148.2a5.1 5.1 0 0 0 5 4.4M282 147.9a2.8 2.8 0 0 0 2.7 2.5M282 147.9h.1M284.7 150.2v.2M284.7 152.7v-.1M284.7 150.4h2M284.7 152.6h4M286.6 150.2l.1 .2M286.6 150.4v-.2"/>
<path d="M286.6 150.4a27.2 27.2 0 0 1 1.8-7.5M286.7 150.4a26.5 26.5 0 0 1 20.8-23.7 26.5 26.5 0 0 1 28.7 13M286.7 150.4h2.2M288.4 142.9l2.1 .8M290.6 143.7l1.3-2.7M291.5 141l.5-.1M291.5 141l.4 .2M291.9 141v.2M292 140.9l-.1 .1M292.1 140.9a24 24 0 0 1 8.7-9M334.1 140.9a24 24 0 0 0-8.7-9M334.3 141l-.1-.1"/>
<path d="M334.3 141a24.1 24.1 0 0 1 3 11.5M334.3 141.2v-.2M334.5 140.7l.2 .3M334.5 140.7a24.7 24.7 0 0 0-9.2-9.4M334.7 141l-.5-.1M334.7 141l-.4 .2M338.5 144.3v-28.7M338.6 144.3h-.1M339.9 152.6h-2.5M255.9 160.3h.1M256 160.3h2.1M256 160.3v-4.2"/>
<path d="M258.1 160.3v-3.3M258.2 160.3h-.1M266.4 160.3h.1M266.5 160.3v-3.3M268.6 160.3h-2.1M268.6 160.3v-4.2M268.7 160.3h-.1M334.3 164.9l1.9 1M336.2 165.9a26.6 26.6 0 0 0 2.3-21.6M336.2 166.1v-.2"/>
</g>
<g font-size="8.5">
<text x="355.7" y="265.2">B</text>
<text x="406.7" y="264.4">B</text>
</g>
<g font-size="5.6">
<text x="179.1" y="17.2">NOTES:</text>
<text x="350" y="251.2">77 PRODUCT GUIDE</text>
</g>
<text font-size="4.7" x="280.4" y="20.1">REV</text>
<g font-size="4.2">
<text x="64.7" y="17.9">.362</text>
<text x="179.1" y="27.3">1.</text>
<text x="191.4" y="27.3">DRAFT 1/2° PER SIDE</text>
<text x="179.1" y="31.5">2.</text>
<text x="179.1" y="35.7">3.</text>
<text x="191.4" y="35.7">COLOR: OFF WHITE</text>
<text x="191.4" y="31.5">MATERIAL: HD POLYETHYLENE</text>
<text x="64.7" y="37.3">.204</text>
<text x="111" y="50.6">R.260</text>
<text x="33.3" y="55.5">R.260</text>
<text x="360.4" y="57.7">.582</text>
<text x="61.1" y="70">.390</text>
<text x="121.7" y="68.9">R.110</text>
<text x="56.1" y="75">+DRAFT</text>
<text x="389.5" y="76.3">.794</text>
<text x="57.8" y="81.2">.342</text>
<text x="192.7" y="78.3">.084</text>
<text x="282.4" y="78.5">4.00</text>
<text x="326.9" y="80.7">A</text>
<text x="351.7" y="82.1">R.20</text>
<text x="385.9" y="83.6">.397</text>
<text x="23.7" y="85.3">.146</text>
<text x="56.4" y="87.4">.171</text>
<text x="267" y="86">.36</text>
<text x="315.1" y="86">R.20</text>
<text x="71.8" y="99.9">R.030</text>
<text x="96.5" y="99.9">.165</text>
<text x="260.1" y="105.9">.78</text>
<text x="56.4" y="114">.164</text>
<text x="240.1" y="110.4">.51</text>
<text x="282.4" y="110.4">2.98</text>
<text x="329.3" y="110.4">.51</text>
<text x="364.3" y="117.7">3.025</text>
<text x="29.8" y="122.5">.084</text>
<text x="64.4" y="122.5">.328</text>
<text x="99.8" y="122.5">.084</text>
<text x="365.9" y="122.7">REF.</text>
<text x="66.7" y="130.3">DETAIL C</text>
<text x="213.6" y="126.8">2.10</text>
<text x="350.6" y="128.1">2.495</text>
<text x="65.1" y="134.5">SCALE 4 : 1</text>
<text x="215.3" y="153.4">.70</text>
<text x="353" y="161.5">1.730</text>
<text x="150.7" y="171.4">SECTION A-A</text>
<text x="275.3" y="170.5">C</text>
<text x="398.2" y="175.3">.543</text>
<text x="244.4" y="180.5">1.000</text>
<text x="283.1" y="180.5">2.000</text>
<text x="326.9" y="188.5">A</text>
<text x="390.9" y="189.7">1.086</text>
<text x="297.7" y="196.3">.102</text>
<text x="327.2" y="196.3">.044</text>
<text x="359.4" y="219.2">.998</text>
</g>
<g font-size="4.2" fill="#808000">
<text x="195.5" y="57.3">.410</text>
<text x="210.2" y="57.3">.236</text>
<text x="224.1" y="76">.591</text>
<text x="125.3" y="83.6">.410</text>
<text x="224.7" y="81">TYP.</text>
<text x="149.3" y="98.8">.750</text>
<text x="202.7" y="110.4">45.00°</text>
<text x="271.9" y="125.6">1.906</text>
<text x="151.7" y="127.9">.666</text>
<text x="267.6" y="130.6">+DRAFT</text>
<text x="300.2" y="168.4">1.842 REF.</text>
</g>
<g font-size="4.1">
<text x="282.8" y="27.3">B</text>
<text x="293.1" y="27.3">ADDED DRAFT TO 1.906 DIA OPENING.</text>
<text x="376.2" y="27.3">8/8/16</text>
<text x="401.2" y="27.3">J.J.</text>
<text x="293" y="31.4">STAGGERED SHORTER GRIP FINGERS.</text>
</g>
<g font-size="3.9">
<text x="331.4" y="13.3">REVISIONS</text>
<text x="267.5" y="19.7">ECO</text>
<text x="317.7" y="20">DESCRIPTION</text>
<text x="378.2" y="19.9">DATE</text>
<text x="401.8" y="19.9">BY:</text>
</g>
<g font-size="3.4">
<text x="239.9" y="246.1">TOLERANCES</text>
<text x="377" y="257.9">.</text>
</g>
<g font-size="3.2">
<text x="38.3" y="6.7">8</text>
<text x="90.2" y="6.7">7</text>
<text x="139.7" y="6.5">6</text>
<text x="190" y="6.5">5</text>
<text x="240.4" y="6.5">4</text>
<text x="290.4" y="6.7">3</text>
<text x="340.4" y="6.5">2</text>
<text x="391.9" y="6.7">1</text>
<text x="10.9" y="41.6">D</text>
<text x="418.9" y="40.7">D</text>
<text x="10.9" y="106.3">C</text>
<text x="418.4" y="106.4">C</text>
<text x="10.8" y="170.2">B</text>
<text x="419.4" y="170.6">B</text>
<text x="10.8" y="237.2">A</text>
<text x="418.6" y="236.8">A</text>
<text x="38.8" y="273.8">8</text>
<text x="90.4" y="273.8">7</text>
<text x="140.2" y="273.8">6</text>
<text x="190.1" y="273.9">5</text>
<text x="240.5" y="273.8">4</text>
<text x="289" y="273.9">3</text>
<text x="339.1" y="273.8">2</text>
<text x="391.4" y="274.1">1</text>
</g>
<g font-size="2.8">
<text x="338.2" y="245.6">TITLE:</text>
<text x="296.4" y="247.4">Dynamic Storage Systems, Inc.</text>
<text x="297.7" y="250.2">15424 AVIATION LOOP DRIVE</text>
<text x="287" y="257.9">JIM JAMESSON</text>
<text x="301.7" y="253">BROOKSVILLE, FL 34604</text>
<text x="316.2" y="257.9">DWG. NO.</text>
<text x="352.1" y="258">SIZE</text>
<text x="364.4" y="258">PART NO</text>
<text x="402" y="258">REV</text>
<text x="315" y="268.7">DO NOT SCALE DRAWING</text>
<text x="353" y="268.7">SCALE: 1:1</text>
<text x="373.2" y="268.7">DATE:</text>
<text x="383.3" y="268.7">8-4-16</text>
<text x="397.3" y="268.7">SHEET 1 OF 1</text>
</g>
<text font-size="2.4" x="237.3" y="249.4">UNLESS OTHERWISE SPECIFIED:</text>
<g font-size="2.2">
<text x="238.4" y="252.5">DIMENSIONS ARE IN INCHES</text>
<text x="238.4" y="255.2">TOLERANCES:</text>
<text x="238.4" y="257.8">FRACTIONAL</text>
<text x="253.8" y="257.8">1/32</text>
<text x="272.4" y="257.8">DRAWN BY:</text>
<text x="238.4" y="260.5">ANGULAR: MACH</text>
<text x="249.9" y="263.1">BEND</text>
<text x="257.7" y="263.1">1/2</text>
<text x="258.4" y="260.5">1/2</text>
<text x="272.2" y="261.4">CHECKED:</text>
<text x="238.4" y="268.4">THREE PLACE DECIMAL</text>
<text x="238.4" y="265.8">TWO PLACE DECIMAL</text>
<text x="264.7" y="268.4">.005</text>
<text x="264.9" y="265.8">.010</text>
<text x="272.4" y="264.9">ENG APPR:</text>
<text x="272.8" y="268.4">WEIGHT:</text>
</g>
<g font-size="2">
<text x="284.9" y="268.5">0.07</text>
<text x="291.7" y="268.5">POUNDS</text>
</g>
</svg>
